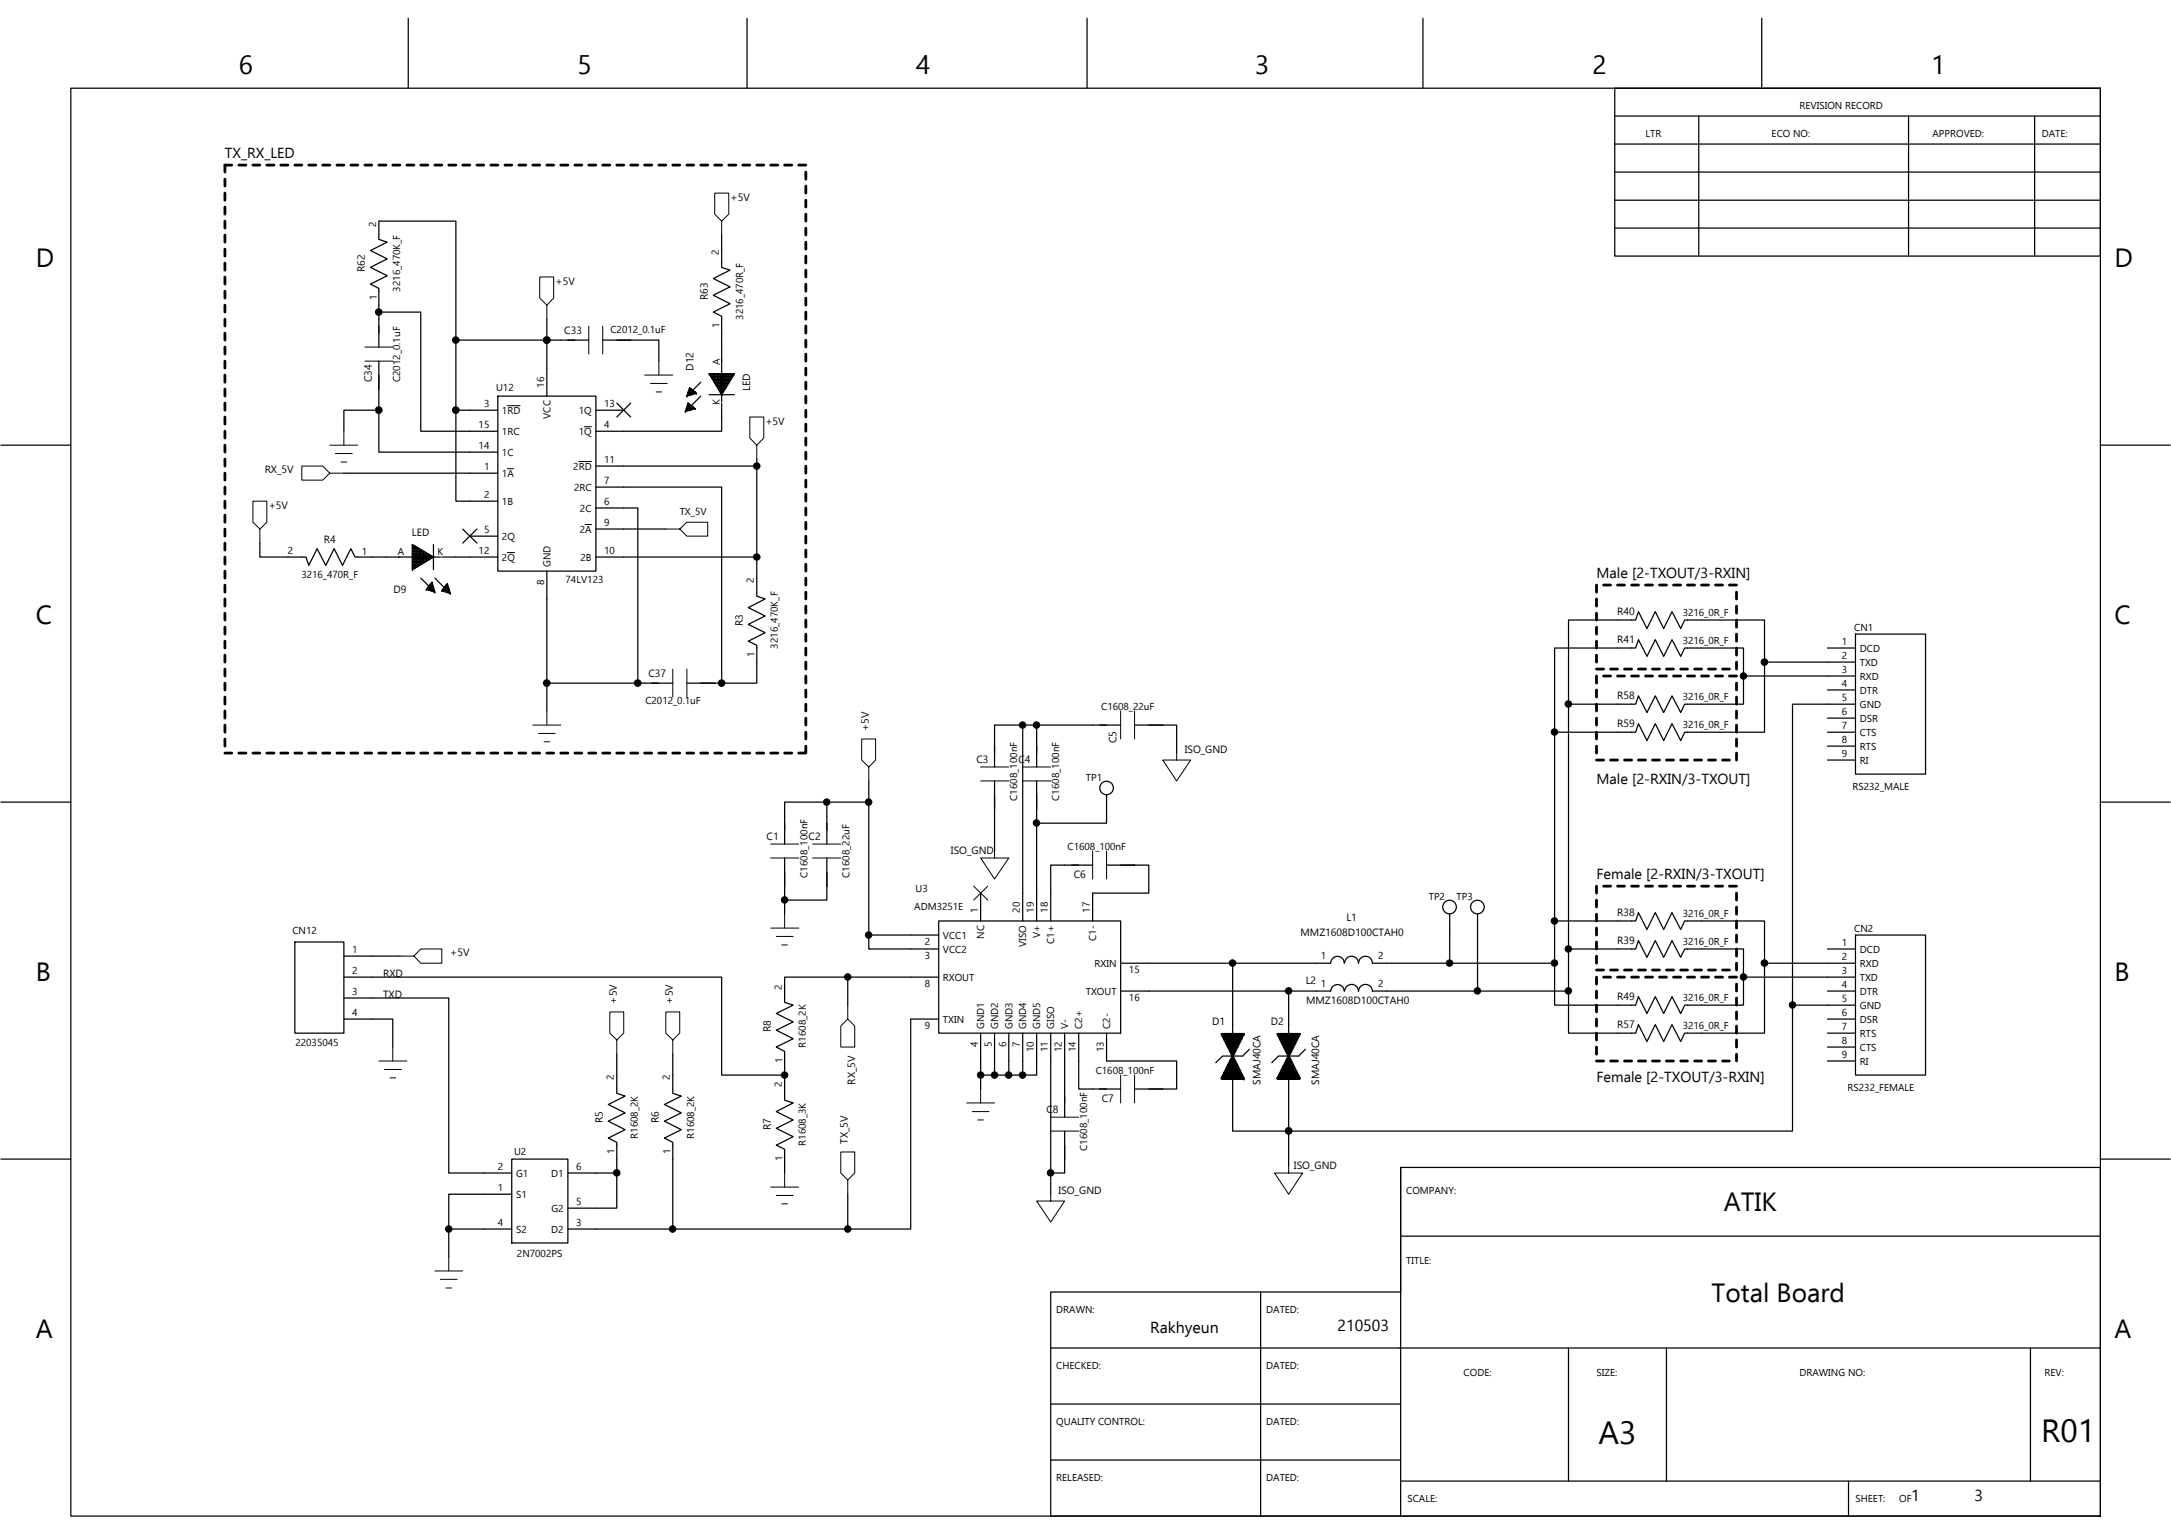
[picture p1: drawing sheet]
<svg xmlns="http://www.w3.org/2000/svg" width="297mm" height="210mm" viewBox="0 0 297 210" stroke-linecap="round" stroke-linejoin="round" font-family="sans-serif">
<g fill="none" stroke="#000" stroke-width=".17">
<path d="M9.7 12.1h277.7v195.3h-277.7zM55.9 2.5v9.6M102.2 2.5v9.6M148.7 2.5v9.6M194.7 2.5v9.6M220.9 15.9h66.5M220.9 19.7h66.5M220.9 12.1h66.5v22.9h-66.5zM232.4 15.9v19.1M241 2.5v9.6M261.1 15.9v19.1M278.4 15.9v19.1"/>
<path d="M98.7 32.2v4.4l1.2 .4-2.3 1.1 2.3 1.1-2.3 1.2 2.3 1.2-2.3 1.1 1.1 .6v11.6M220.9 23.5h66.5M220.9 27.4h66.5M220.9 31.2h66.5M51.8 42.7v-3.2l-1.1-.6 2.3-1.2-2.3-1.1 2.3-1.2-2.3-1.1 2.3-1.2-1.2-.4v-2.5h10.6v25.9M51.8 56.1h-4.7v2.9M51.8 56.1v5.7h16.3M51.8 47.5v-4.8h5.8v16.3h10.5M51.8 49.4v6.7M62.4 46.5h18.2M68.1 56.1h-5.7v12.5h5.7M68.1 54.2h13.4v23.9h-13.4z"/>
<path d="M74.8 46.5h.1M74.8 43.7v10.5M81.5 56.1h3.8M82.5 46.5h7.6v2.9M84.4 55.1l1.9 1.9M86.3 55.1l-1.9 1.9M93.8 56.3h.1M93.8 56.1h.7M93.9 55.9h1.2M94 54.2h.1M94 54h.7M94 55.5h.7"/>
<path d="M94.1 53.8h1.2M94.1 55.3h.3M94.1 55.1h.1M94.1 55.1v1.1M94.1 55.1l1 .8-1.3 .4zM94.2 53.4h.6M94.3 53.2h.3M94.4 53h.1M94.4 53v1.1M94.4 55.3v.8M94.5 53.2v.8M94.5 55.5v.6"/>
<path d="M94.7 53.3v.7M94.7 55.6v.4M94.9 53.5v.4M94.9 56v-.3h-.9v.5M95.1 53.8v-.2h-1v.5M95.1 55.9h.1M95.3 53.8h.1M95.9 52.3l-1.9 1.9 .4-1.2 .9 .8-1.3 .4M95.9 54.2l-1.9 1.9M97 54h3.5M97 51.1h.1M97.2 51.1v.4"/>
<path d="M97.4 51.1v.7M97.8 51.1v1.3M98 51.1v1.6M98.4 51.1v2.3M98.6 51.1v2.6M98.7 51.1h1.8l-1.8 2.9zM98.7 54h.1M98.7 55.1v3.9h-17.2M98.9 53.8h-.2M99 51.1v2.6M99 53.6h-.5M99.1 53.4h-.7"/>
<path d="M99.1 51.1v2.2M99.2 53.2h-.9M99.3 51.1v1.9h-1.1v-1.9M99.4 52.8h-1.3M99.5 51.1v1.6M99.6 52.7h-1.7M99.7 52.5h-1.9M99.7 51.1v1.3M99.8 52.3h-2.1M99.9 51.1v1h-2.3v-1M100 51.9h-2.5M100.1 51.1v.7"/>
<path d="M100.1 51.7h-2.7M100.2 51.5h-2.9M100.3 51.1v.3M100.3 51.3h-3.1M100.5 51.1h-3.5M100.5 51.1h.1M.1 60.9h9.6M35.6 74.3v1.9h6.3l.3 1.1 1.2-2.2 1.2 2.2 1.1-2.2 1.2 2.2 1.1-2.2 .6 1.1h11.7M47.1 64.7h21M56.4 76.2v-1.7l2.9 1.7h-2.9h2.9M56.4 74.5h.1M56.4 76.2h2.9l-2.9 1.7z"/>
<path d="M56.4 77.9h.1M56.4 76h2.6M56.4 75.8h2.2M56.4 75.6h1.9v1.2h-1.9M56.4 75.4h1.6M56.4 75.2h1.3M56.4 75.1h1v2.2h-1M56.4 74.9h.6M56.4 74.7h.3M56.4 74.5v3.4M56.4 77.7h.4M56.4 77.6h.7"/>
<path d="M56.4 77.2h1.3M56.4 77h1.6M56.4 76.6h2.3M56.4 76.4h2.6M56.6 74.6v3.2M56.8 74.7v3M57 74.8v2.8M57.2 74.9v2.6M57.6 79.1l1.9 1.9-1.2-.4 .8-.9 .4 1.3M57.6 75.2v2M57.8 75.3v1.8M58 75.4v1.6"/>
<path d="M58.2 75.5v1.4M58.5 75.8v.9M58.7 75.9v.7M58.9 76v.4M59.1 79.7h.1M59.1 79.7v1.2M59.1 76.1v.2M59.2 79.8h-.3v1h.5M59.3 76.2h.1M59.3 74.5v3.4M59.5 79.1l1.9 1.9M60.4 76.2h7.7"/>
<path d="M61.2 79.8v1.3M61.2 79.8h.1M63.3 72.4l2 1.9M64.3 73.3h3.8M65.3 72.4l-2 1.9M74.8 78.1v19.2M81.5 66.6h17.2v26.9M81.5 69.5h5.8v24M91.1 72.4h-9.6M103.5 63.8v12.4h-22M103.5 76.2v5.4l1.2 .3-2.3 1.2 2.3 1.2-2.3 1.1 2.3 1.2-2.3 1.1 1.1 .6v5.2h-9.5M103.5 62.8v1"/>
<path d="M103.5 63.8h-22M287.4 60.9h9.5M58.3 80.6h.1M58.3 80.6h1.1M58.5 80.4h.8M58.5 80.3v.4M58.6 80.2h.7M58.7 80.1v.7M58.8 80h.4M59.3 80.3v.7M59.5 81h.1M60.4 80.8h.1"/>
<path d="M60.4 80.8h1.1M60.6 80.6h.8M60.6 80.5v.4M60.7 80.4h.7M60.8 80.3v.7M60.9 80.2h.4M61 80l.2-.2 .4 1.4-1.2-.4zM61.3 80h-.3v1h.5M61.4 80.5v.7M61.6 81.2h.1M74.8 93.5h17.3M139.9 99.2h13.4"/>
<path d="M139.9 99.2h-3.8v5.7M139.9 99.2v26.8M141.8 99.2v5.7M155.2 99.2h5.8v3.8M238.5 92.5v-3.9h-8l-.5 1.2-1.2-2.3-1.2 2.3-1.1-2.3-1.2 2.3-1.1-2.3-.4 1.1h-11.1v11.6h11.1l.4-1.2 1.1 2.3 1.2-2.3 1.1 2.3 1.2-2.3 1.2 2.3 .5-1.1h10.9v-15.4h-10.9l-.5 1.2-1.2-2.3-1.2 2.3-1.1-2.3-1.2 2.3-1.1-2.3-.4 1.1h-9.2v11.5M238.5 92.5v3.8h-8l-.5 1.2-1.2-2.3-1.2 2.3-1.1-2.3-1.2 2.3-1.1-2.3-.4 1.1h-9.2v33.5M238.5 92.5h15.4M241.4 90.6h12.5M250 88.6h3.9M250 94.4h3.9M250 98.2h3.9M253.9 86.7h9.6v19.2h-9.6z"/>
<path d="M253.9 96.3h-8.6v41.2h8.6M.1 109.7h9.6M107.4 117.4v7.7M113.1 109.7h-5.7v5.8M113.1 117.4v5.7h-5.7M113.1 109.7h5.8M113.1 109.7v5.8M118.9 106.8v21.1M136.1 106.8v9.6M141.8 106.8v19.2M149.5 118.3h-5.7v7.7M151.4 108.8v3.8h-9.6"/>
<path d="M151.4 118.3h5.8v3.9h-7.7v3.8M212.7 100.2v25.8h11.1l.4-1.2 1.1 2.3 1.2-2.3 1.1 2.3 1.2-2.3 1.2 2.3 .5-1.1h10.9v5.8M250 100.2h3.9M250 102.1h3.9M250 104h3.9M287.4 109.7h9.5M40.3 128.9h6.8v12.4h-6.8zM47.1 136.5h14.3v24h8.6M47.1 133.7h51.6v13.4h8.7M47.1 139.4h6.6v3.8M54.7 130.8h-7.6M116 133.7h-8.6v3.4l1.1 .4-2.3 1.1 2.3 1.2-2.3 1.1 2.3 1.2-2.3 1.1 1.2 .6v6.7l1.1 .4-2.3 1.2 2.3 1.1-2.3 1.1 2.3 1.2-2.3 1.2 1.2 .5v3.3"/>
<path d="M116 133.7v3.8M116 133.7h12.4M118.9 127.9v1.9h9.5M118.9 127.9h9.5M128.4 139.4h-3.8v28.7h-8.6M128.4 126h24.9v15.3h-24.9zM134.2 122.2v3.8M168.7 131.8v9.8M176.3 135.6h-23M182.1 131.7a.92 .92 0 0 1 .9-.9 .92 .92 0 0 1 .9 1M182.1 131.8h-28.8M183.9 135.6a.92 .92 0 0 0-.9-.9 .92 .92 0 0 0-.9 .9h-5.8v6"/>
<path d="M184 131.7a.93 .93 0 0 1 .9-.9 .93 .93 0 0 1 .9 1M184 135.6a.93 .93 0 0 1 .9-.9 .93 .93 0 0 1 .9 .9M185.9 131.7a.93 .93 0 0 1 .9-.9 .93 .93 0 0 1 .9 1M185.9 135.6a.93 .93 0 0 1 .9-.9 .93 .93 0 0 1 .9 .9M198.3 131.8h14.4v5.7h11.1l.4-1.2 1.1 2.3 1.2-2.3 1.1 2.3 1.2-2.3 1.2 2.3 .5-1.1h8v-3.8h15.4M198.3 131.8h-10.5M198.3 125.1v6.7M202.2 125.1v10.5M212.7 126v5.8M214.6 129.8h9.2l.4-1.1 1.1 2.3 1.2-2.3 1.1 2.3 1.2-2.3 1.2 2.3 .5-1.2h8v3.9M214.6 135.6h-26.8M214.6 129.8v5.8"/>
<path d="M245.3 137.5v17.2h-69v4.8M250 129.8h3.9M250 139.4h3.9M250 135.6h3.9M253.9 127.9h9.6v19.2h-9.6zM253.9 131.8h-12.5v9.5h-10.9l-.5 1.2-1.2-2.3-1.2 2.3-1.1-2.3-1.2 2.3-1.1-2.3-.4 1.1h-9.2v-5.7M.1 158.6h9.6M70 158.6h7.7v11.4h-7.7zM84.4 144.2v5.4l1.1 .3-2.3 1.2 2.3 1.1-2.3 1.2 2.3 1.1-2.3 1.2 1.2 .6v4.2h-6.7M92.1 144.2v5.4l1.1 .3-2.3 1.2 2.3 1.1-2.3 1.2 2.3 1.1-2.3 1.2 1.2 .6v11.8M134.2 141.3v7.7M136.1 141.3v5.8h-1.9"/>
<path d="M138 141.3v5.8h-1.9M139.9 141.3v5.8h-1.9M141.8 141.3v5.8h-1.9M143.8 141.3v19.2M145.7 141.3v11.5M145.7 154.7v5.8h-1.9v2.9M147.6 141.3v7.7h5.7M151.4 141.3v3.8h9.6v3.9h-5.8M168.7 147.5v7.2h7.6v-7.2M170.9 143.5l-.9 1h-2.7l-1 .9M178.6 143.5l-.9 1h-2.8l-.9 .9M191.6 159.7v47.7"/>
<path d="M250 141.3h3.9M250 143.2h3.9M250 145.1h3.9M287.4 158.6h9.5M70 163.4h-8.6v4.7M70 168.1h-8.6v3.9M84.4 160.5v4.8h-6.7M116 168.1h-38.3M116 163.4v4.7M143.8 176.7h47.8v-17h95.8v47.7h-143.6zM172.5 176.7v30.7M191.6 169.1h95.8"/>
<path d="M143.8 192.1h47.8M143.8 199.7h47.8M143.8 184.4h143.6M214.6 184.4v18.2M228 184.4v18.2M277.8 184.4v18.2M191.6 202.6h95.8M252.9 202.6v4.8"/>
<circle cx="151.4" cy="107.8" r=".93"/>
<circle cx="198.3" cy="124.1" r=".93"/>
<circle cx="202.1" cy="124.1" r=".93"/>
</g>
<g fill="none" stroke="#000" stroke-width=".14">
<path d="M98.7 30.2l-.9-.9v-2.9h1.9v2.9l-1 .9v2M47.1 59v1.9M49.9 47.5h3.8M49.9 49.4h3.8M69.4 55.5h1.8M74.8 41.7l-1-.9v-2.9h2v2.9l-1 .9v2M79.9 58.4h1M80.6 44.6v3.8M82.5 44.6v3.8M88.2 51.3h3.9M89 52.5h2.3M89.8 53.6h.7"/>
<path d="M90.1 49.4v1.9M35.6 72.4l-1-1v-2.8h1.9v2.8l-.9 1v1.9M45.1 64.7l-.9-.9h-2.9v1.9h2.9l.9-1h2M45.1 60.9h3.9M45.9 62h2.3M46.6 63.2h.8M69.4 64.1h.9M69.4 75.6h1M79.2 63.1h1.7M80.1 71.8h.8M91.1 72.4h1.9l1 .9h2.8v-1.9h-2.8l-1 1M103.5 60.9l-.9-1v-2.9h1.9v2.9l-1 1v1.9"/>
<path d="M72.9 99.2h3.8M74.8 97.3v1.9M92.1 91.5v3.9M94 91.5v3.9M153.3 97.3v3.8M155.2 97.3v3.8M73.7 100.3h2.3M74.4 101.5h.8M105.4 115.5h3.9M105.4 117.4h3.9M111.2 115.5h3.8M111.2 117.4h3.8"/>
<path d="M118.9 104.9l-1-.9v-2.9h1.9v2.9l-.9 .9v1.9M134.2 104.9h3.8M134.2 106.8h3.8M136.1 116.4v1h-1.9l1.9 2.8 1.9-2.8h-1.9M139.9 104.9h3.9M139.9 106.8h3.9M149.5 116.4v3.8M151.4 116.4v3.8M161 103v1h-1.9l1.9 2.8 1.9-2.8h-1.9M54.7 130.8h1.9l1 1h2.8v-2h-2.8l-1 1M105.4 127h3.9M106.2 128.1h2.3"/>
<path d="M107 129.3h.7M107.4 125.1v1.9M116 137.5v1.9l.9 1v2.8h-1.9v-2.8l1-1M133.2 121.2l1.9 1.9M135.1 121.2l-1.9 1.9M51.8 145.1h3.9M52.6 146.3h2.3M53.4 147.4h.7M53.7 143.2v1.9M84.4 142.3l-1-1v-2.9h1.9v2.9l-.9 1v1.9M92.1 142.3l-1-1v-2.9h1.9v2.9l-.9 1v1.9M132.3 150.9h3.8"/>
<path d="M133 152.1h2.3M133.8 153.2h.8M134.2 149v1.9M143.8 152.8h3.8M143.8 154.7h3.8M153.3 147.1v3.8M155.2 147.1v3.8M176.3 159.5v1h-1.9l1.9 2.9 1.9-2.9h-1.9M59.5 173.9h3.8M60.3 175h2.2M61 176.2h.8M61.4 172v1.9"/>
<path d="M105.4 162.4h3.9M106.2 163.5h2.3M107 164.7h.7M107.4 160.5v1.9M116 161.4l-1-.9v-2.9h1.9v2.9l-.9 .9v2M143.8 163.4v.9h-2l2 2.9 1.9-2.9h-1.9"/>
</g>
<g fill="none" stroke="#000" stroke-width=".38">
<path d="M30.8 24.5v.9M30.8 26.4v1M30.8 28.3v1M30.8 30.2v1M30.8 32.2v.9M30.8 34.1v.9M30.8 36v1M30.8 37.9v1M30.8 39.8v1M31.7 22.6h-.9v.9M32.7 22.6h1M34.6 22.6h1"/>
<path d="M36.5 22.6h1M38.4 22.6h1M40.3 22.6h1M42.2 22.6h1M44.2 22.6h.9M46.1 22.6h1M48 22.6h1M49.9 22.6h1M51.8 22.6h1M53.7 22.6h1M55.7 22.6h.9M57.6 22.6h.9"/>
<path d="M59.5 22.6h.9M61.4 22.6h1M63.3 22.6h1M65.3 22.6h.9M67.2 22.6h.9M69.1 22.6h.9M71 22.6h.9M72.9 22.6h.9M74.8 22.6h1M76.7 22.6h1M78.7 22.6h.9M80.6 22.6h.9"/>
<path d="M82.5 22.6h.9M84.4 22.6h.9M86.3 22.6h1M88.2 22.6h1M90.1 22.6h1M92.1 22.6h.9M94 22.6h.9M95.9 22.6h.9M97.8 22.6h.9M99.7 22.6h1M101.6 22.6h1M103.5 22.6h1"/>
<path d="M105.4 22.6h1M107.4 22.6h.9M109.3 22.6h1M110.3 23.5v1M110.3 25.4v1M110.3 27.4v.9M110.3 29.3v.9M110.3 31.2v1M110.3 33.1v1M110.3 35v1M110.3 37v.9M110.3 38.9v.9"/>
<path d="M30.8 41.7v1M30.8 43.7v.9M30.8 45.6v.9M30.8 47.5v.9M30.8 49.4v1M30.8 51.3v1M30.8 53.2v1M30.8 55.1v1M30.8 57v1M30.8 59v.9M110.3 40.8v.9M110.3 42.7v1"/>
<path d="M110.3 44.6v1M110.3 46.5v1M110.3 48.4v1M110.3 50.4v.9M110.3 52.3v.9M110.3 54.2v.9M110.3 56.1v.9M110.3 58v1M110.3 59.9v1M30.8 60.9v.9M30.8 62.8v1M30.8 64.7v1"/>
<path d="M30.8 66.6v1M30.8 68.6v.9M30.8 70.5v.9M30.8 72.4v.9M30.8 74.3v.9M30.8 76.2v1M30.8 78.1v1M110.3 61.8v1M110.3 63.8v.9M110.3 65.7v.9M110.3 67.6v1M110.3 69.5v1"/>
<path d="M110.3 71.4v1M110.3 73.3v1M110.3 75.2v1M110.3 77.2v.9M110.3 79.1v.9M30.8 80v1M30.8 81.9v1M30.8 83.9v.9M30.8 85.8v.9M30.8 87.7v.9M30.8 89.6v1M30.8 91.5v1"/>
<path d="M30.8 93.5v.9M30.8 95.4v.9M30.8 97.3v.9M30.8 99.2v1M110.3 81v.9M110.3 82.9v1M110.3 84.8v1M110.3 86.7v1M110.3 88.6v1M110.3 90.6v.9M110.3 92.5v1M110.3 94.4v1"/>
<path d="M110.3 96.3v1M110.3 98.2v1M218.4 80v1M218.4 81.9v1M218.4 83.9v.9M218.4 85.8v.9M218.4 87.7v.9M218.4 89.6v1M218.4 92.5v1M218.4 94.4v1M218.4 96.3v1M218.4 98.2v1"/>
<path d="M218.4 91.5h1M219.4 80h1M219.4 92.5h1M220.4 91.5h.9M221.3 80h1M221.3 92.5h1M222.3 91.5h.9M223.2 80h1M223.2 92.5h1M224.2 91.5h.9M225.1 80h1M225.1 92.5h1"/>
<path d="M226.1 91.5h1M227.1 80h.9M227.1 92.5h.9M228 91.5h1M229 80h1M229 92.5h1M230 91.5h.9M230.9 80h1M230.9 92.5h1M231.9 91.5h.9M232.8 80h1M232.8 92.5h1"/>
<path d="M233.8 91.5h.9M234.7 80h1M234.7 92.5h1M235.7 91.5h.9M236.6 80h1M236.6 92.5h1M237.6 81v.9M237.6 82.9v1M237.6 84.8v1M237.6 86.7v1M237.6 88.6v1M237.6 90.6v.9"/>
<path d="M237.6 93.5v.9M237.6 95.4v.9M237.6 97.3v.9M237.6 99.2v1M30.8 101.1v1M30.8 103h.9M32.7 103h1M34.6 103h1M36.5 103h1M38.4 103h1M40.3 103h1M42.2 103h1"/>
<path d="M44.2 103h.9M46.1 103h1M48 103h1M49.9 103h1M51.8 103h1M53.7 103h1M55.7 103h.9M57.6 103h.9M59.5 103h.9M61.4 103h1M63.3 103h1M65.3 103h.9"/>
<path d="M67.2 103h.9M69.1 103h.9M71 103h.9M72.9 103h.9M74.8 103h1M76.7 103h1M78.7 103h.9M80.6 103h.9M82.5 103h.9M84.4 103h.9M86.3 103h1M88.2 103h1"/>
<path d="M90.1 103h1M92.1 103h.9M94 103h.9M95.9 103h.9M97.8 103h.9M99.7 103h1M101.6 103h1M103.5 103h1M105.4 103h1M107.4 103h.9M110.3 102.1v.9h-1M110.3 100.2v.9"/>
<path d="M218.4 100.2v.9M218.4 102.1v.9M218.4 104h1M220.4 104h.9M222.3 104h.9M224.2 104h.9M226.1 104h1M228 104h1M230 104h.9M231.9 104h.9M233.8 104h.9M235.7 104h.9"/>
<path d="M237.6 101.1v1M237.6 103v1M218.4 121.2v1M218.4 123.1v1M218.4 125.1v.9M218.4 127v.9M218.4 128.9v.9M218.4 130.8v1M218.4 133.7v.9M218.4 135.6v.9M218.4 137.5v.9M218.4 139.4v1"/>
<path d="M218.4 132.7h1M219.4 121.2h1M219.4 133.7h1M220.4 132.7h.9M221.3 121.2h1M221.3 133.7h1M222.3 132.7h.9M223.2 121.2h1M223.2 133.7h1M224.2 132.7h.9M225.1 121.2h1M225.1 133.7h1"/>
<path d="M226.1 132.7h1M227.1 121.2h.9M227.1 133.7h.9M228 132.7h1M229 121.2h1M229 133.7h1M230 132.7h.9M230.9 121.2h1M230.9 133.7h1M231.9 132.7h.9M232.8 121.2h1M232.8 133.7h1"/>
<path d="M233.8 132.7h.9M234.7 121.2h1M234.7 133.7h1M235.7 132.7h.9M236.6 121.2h1M236.6 133.7h1M237.6 122.2v.9M237.6 124.1v1M237.6 126v1M237.6 127.9v1M237.6 129.8v1M237.6 131.8v.9"/>
<path d="M237.6 134.6v1M237.6 136.5v1M237.6 138.4v1M218.4 141.3v1M218.4 143.2v1M218.4 145.1h1M220.4 145.1h.9M222.3 145.1h.9M224.2 145.1h.9M226.1 145.1h1M228 145.1h1M230 145.1h.9"/>
<path d="M231.9 145.1h.9M233.8 145.1h.9M235.7 145.1h.9M237.6 140.4v.9M237.6 142.3v.9M237.6 144.2v.9"/>
</g>
<g fill="none" stroke="#000" stroke-width=".28">
<path d="M167.1 141.4h3.1l-1.5 3.1zM167.1 147.5h3.1l-1.5-3-1.6 3h3.1M167.2 141.6h2.9M167.2 141.4v.3M167.2 147.3v.2M167.3 147.3h2.7M167.4 141.9h2.5M167.4 147h2.5v.5M167.5 142.2h2.3M167.5 141.4v.8M167.5 146.7v.8M167.5 146.7h2.3"/>
<path d="M167.6 142.4h2.1M167.7 146.5h1.9v1M167.7 142.7h1.9M167.8 141.4v1.3M167.8 146.2v1.3M167.8 146.2h1.7M167.9 143h1.5M167.9 145.9h1.5v1.6M168 143.2h1.3M168 141.4v1.9M168 145.6v1.9M168.1 145.6h1.1"/>
<path d="M168.1 143.5h1.1M168.2 145.4h.9v2.1M168.3 143.8h.7M168.3 141.4v2.4M168.3 145.1v2.4M168.4 145.1h.5M168.4 144h.5M168.4 144.8h.4v2.7M168.5 144.3h.3M168.6 141.4v3M168.6 144.5v3M168.6 144.6h.1"/>
<path d="M168.8 141.4v2.7M169.1 141.4v2.2M169.4 141.4v1.7M169.6 141.4v1.1M169.9 141.4v.6M170.2 141.4h.1M170.2 147.5h.1M174.8 147.5h3l-1.5-3-1.5 3h3M174.8 141.4h3l-1.5 3.1zM174.9 141.6h2.9M174.9 147.3h2.8M175 147v.5"/>
<path d="M175 141.4v.5h2.6M175 147h2.6M175.1 142.2h2.4M175.2 146.7h2.2M175.3 146.5v1M175.3 141.4v1h2M175.3 146.5h2M175.4 142.7h1.8M175.5 146.2h1.7M175.5 145.9v1.6M175.5 141.4v1.6h1.6M175.6 145.9h1.4"/>
<path d="M175.7 143.2h1.3M175.7 145.6h1.2M175.8 145.4v2.1M175.8 141.4v2.1h1M175.8 145.4h1M175.9 143.8h.8M176 145.1h.6M176.1 144.8v2.7M176.1 141.4v2.6h.4M176.1 144.8h.4M176.2 144.3h.2M176.3 144.6h.1"/>
<path d="M176.4 141.4v6.1M176.6 145.1v2.4M176.6 141.4v2.5M176.9 145.6v1.9M176.9 141.4v2M177.2 146.2v1.3M177.2 141.4v1.4M177.4 146.7v.8M177.4 141.4v.9M177.7 147.2v.3M177.7 141.4v.3"/>
</g>
<g fill="#000" stroke="#000" stroke-width=".14">
<circle cx="51.8" cy="56.1" r=".46"/>
<circle cx="51.8" cy="42.7" r=".45"/>
<circle cx="62.4" cy="56.1" r=".46"/>
<circle cx="62.4" cy="46.5" r=".45"/>
<circle cx="74.8" cy="46.5" r=".45"/>
<circle cx="103.5" cy="63.8" r=".45"/>
<circle cx="103.5" cy="76.2" r=".45"/>
<circle cx="74.8" cy="93.4" r=".46"/>
<circle cx="87.3" cy="93.4" r=".46"/>
<circle cx="98.7" cy="93.4" r=".45"/>
<circle cx="139.9" cy="99.2" r=".45"/>
<circle cx="141.8" cy="99.2" r=".45"/>
<circle cx="214.6" cy="96.3" r=".45"/>
<circle cx="238.5" cy="92.5" r=".45"/>
<circle cx="241.4" cy="90.6" r=".45"/>
<circle cx="113.1" cy="109.7" r=".45"/>
<circle cx="118.8" cy="109.7" r=".45"/>
<circle cx="141.8" cy="112.6" r=".45"/>
<circle cx="212.7" cy="100.1" r=".45"/>
<circle cx="107.4" cy="123.1" r=".45"/>
<circle cx="116" cy="133.6" r=".45"/>
<circle cx="118.8" cy="127.9" r=".45"/>
<circle cx="168.6" cy="131.7" r=".45"/>
<circle cx="176.3" cy="135.5" r=".45"/>
<circle cx="198.3" cy="131.7" r=".45"/>
<circle cx="202.1" cy="135.5" r=".45"/>
<circle cx="212.7" cy="126" r=".45"/>
<circle cx="212.7" cy="131.7" r=".45"/>
<circle cx="214.6" cy="129.8" r=".45"/>
<circle cx="214.6" cy="135.5" r=".45"/>
<circle cx="238.5" cy="133.6" r=".45"/>
<circle cx="241.4" cy="131.7" r=".45"/>
<circle cx="245.3" cy="137.5" r=".45"/>
<circle cx="107.4" cy="147.1" r=".45"/>
<circle cx="134.2" cy="147.1" r=".45"/>
<circle cx="136.1" cy="147.1" r=".45"/>
<circle cx="138" cy="147.1" r=".45"/>
<circle cx="139.9" cy="147.1" r=".45"/>
<circle cx="176.3" cy="154.7" r=".45"/>
<circle cx="61.4" cy="168.1" r=".45"/>
<circle cx="84.4" cy="160.4" r=".45"/>
<circle cx="92" cy="168.1" r=".45"/>
<circle cx="116" cy="168.1" r=".45"/>
<circle cx="143.7" cy="160.4" r=".45"/>
</g>
<g font-size="4.4">
<text x="218.7" y="197.5">A3</text>
<text x="279.3" y="197.3">R01</text>
</g>
<g font-size="3.6">
<text x="32.7" y="10.1">6</text>
<text x="79" y="10.1">5</text>
<text x="125.4" y="10.1">4</text>
<text x="171.7" y="10.1">3</text>
<text x="217.9" y="10.1">2</text>
<text x="264.2" y="10.1">1</text>
<text x="4.9" y="36.6">D</text>
<text x="289.3" y="36.6">D</text>
<text x="4.9" y="85.4">C</text>
<text x="289.3" y="85.4">C</text>
<text x="4.9" y="134.2">B</text>
<text x="289.3" y="134.2">B</text>
<text x="235.9" y="165.6">ATIK</text>
<text x="234.2" y="178.1">Total Board</text>
<text x="4.9" y="183.1">A</text>
<text x="289.3" y="183.1">A</text>
</g>
<g font-size="2.2">
<text x="157.4" y="182.3">Rakhyeun</text>
<text x="183" y="182.1">210503</text>
<text x="261.5" y="205.3">1</text>
<text x="270.1" y="205.3">3</text>
</g>
<g font-size="2">
<text x="30.8" y="21.6">TX_RX_LED</text>
<text x="218.4" y="79.1">Male [2-TXOUT/3-RXIN]</text>
<text x="218.4" y="107.3">Male [2-RXIN/3-TXOUT]</text>
<text x="218.4" y="120.2">Female [2-RXIN/3-TXOUT]</text>
<text x="218.4" y="148">Female [2-TXOUT/3-RXIN]</text>
</g>
<g font-size="1.4">
<text x="246.2" y="14.9">REVISION RECORD</text>
<text x="225.1" y="18.8">LTR</text>
<text x="242.4" y="18.8">ECO NO:</text>
<text x="264.4" y="18.8">APPROVED:</text>
<text x="279.4" y="18.8">DATE:</text>
<text x="100" y="27.5">+5V</text>
<text x="51.5" y="31" transform="rotate(-90 51.5 31)">2</text>
<text x="98.4" y="34.8" transform="rotate(-90 98.4 34.8)">2</text>
<text x="49.9" y="37.2" transform="rotate(-90 49.9 37.2)">R62</text>
<text x="51.5" y="41.1" transform="rotate(-90 51.5 41.1)">1</text>
<text x="54.7" y="39.9" transform="rotate(-90 54.7 39.9)">3216_470K_F</text>
<text x="76" y="38.9">+5V</text>
<text x="96.8" y="41.1" transform="rotate(-90 96.8 41.1)">R63</text>
<text x="77.2" y="45.6">C33</text>
<text x="83.5" y="45.6">C2012_0.1uF</text>
<text x="98.4" y="44.9" transform="rotate(-90 98.4 44.9)">1</text>
<text x="101.7" y="43.8" transform="rotate(-90 101.7 43.8)">3216_470R_F</text>
<text x="50.9" y="52.3" transform="rotate(-90 50.9 52.3)">C34</text>
<text x="54.7" y="52.3" transform="rotate(-90 54.7 52.3)">C2012_0.1uF</text>
<text x="67.9" y="53.4">U12</text>
<text x="74.4" y="53" transform="rotate(-90 74.4 53)">16</text>
<text x="94.9" y="50.7" transform="rotate(-90 94.9 50.7)">D12</text>
<text x="98.5" y="50" transform="rotate(-90 98.5 50)">A</text>
<text x="102.7" y="53.5" transform="rotate(-90 102.7 53.5)">LED</text>
<text x="65.5" y="58.6">15</text>
<text x="66.2" y="55.7">3</text>
<text x="68.7" y="59.5">1RC</text>
<text x="68.7" y="56.6">1RD</text>
<text x="75.3" y="57.3" transform="rotate(-90 75.3 57.3)">VCC</text>
<text x="79.2" y="59.5">1Q</text>
<text x="79.2" y="56.6">1Q</text>
<text x="82.7" y="58.6">4</text>
<text x="82.7" y="55.7">13</text>
<text x="98.5" y="55.4" transform="rotate(-90 98.5 55.4)">K</text>
<text x="104.7" y="58.1">+5V</text>
<text x="36.2" y="64.7">RX_5V</text>
<text x="65.5" y="61.5">14</text>
<text x="66.2" y="64.3">1</text>
<text x="68.7" y="62.3">1C</text>
<text x="68.7" y="65.2">1A</text>
<text x="78.4" y="64.2">2RD</text>
<text x="82.7" y="63.4">11</text>
<text x="36.8" y="69.6">+5V</text>
<text x="66.2" y="68.2">2</text>
<text x="68.7" y="69">1B</text>
<text x="78.5" y="67.1">2RC</text>
<text x="79.4" y="70">2C</text>
<text x="82.7" y="72">9</text>
<text x="82.7" y="69.1">6</text>
<text x="82.7" y="66.3">7</text>
<text x="93" y="70.5">TX_5V</text>
<text x="39.4" y="75.8">2</text>
<text x="44.3" y="74.3">R4</text>
<text x="49.5" y="75.9">1</text>
<text x="54.4" y="75.9">A</text>
<text x="56.4" y="73.3">LED</text>
<text x="59.9" y="75.9">K</text>
<text x="65.5" y="75.8">12</text>
<text x="66.2" y="73">5</text>
<text x="68.7" y="76.7">2Q</text>
<text x="68.7" y="73.8">2Q</text>
<text x="75.3" y="77.6" transform="rotate(-90 75.3 77.6)">GND</text>
<text x="79.3" y="72.9">2A</text>
<text x="79.4" y="76.7">2B</text>
<text x="82.7" y="75.8">10</text>
<text x="41.2" y="79.1">3216_470R_F</text>
<text x="53.8" y="81.1">D9</text>
<text x="74.4" y="80" transform="rotate(-90 74.4 80)">8</text>
<text x="77.4" y="79.7">74LV123</text>
<text x="103.2" y="79.8" transform="rotate(-90 103.2 79.8)">2</text>
<text x="101.6" y="85.6" transform="rotate(-90 101.6 85.6)">R3</text>
<text x="103.2" y="89.9" transform="rotate(-90 103.2 89.9)">1</text>
<text x="106.4" y="88.7" transform="rotate(-90 106.4 88.7)">3216_470K_F</text>
<text x="221.3" y="84.2">R40</text>
<text x="221.3" y="88">R41</text>
<text x="230.2" y="84.3">3216_0R_F</text>
<text x="230.2" y="88.1">3216_0R_F</text>
<text x="252" y="88.3">1</text>
<text x="253.7" y="86.4">CN1</text>
<text x="254.5" y="89.1">DCD</text>
<text x="88.7" y="92.6">C37</text>
<text x="221.3" y="95.6">R58</text>
<text x="230.2" y="95.7">3216_0R_F</text>
<text x="252" y="90.2">2</text>
<text x="252" y="92.1">3</text>
<text x="252" y="94">4</text>
<text x="252" y="95.9">5</text>
<text x="254.5" y="91.1">TXD</text>
<text x="254.5" y="93">RXD</text>
<text x="254.5" y="94.9">DTR</text>
<text x="88.3" y="96.3">C2012_0.1uF</text>
<text x="118.9" y="99.9" transform="rotate(-90 118.9 99.9)">+5V</text>
<text x="150.7" y="97.1">C1608_22uF</text>
<text x="152.8" y="101.7" transform="rotate(-90 152.8 101.7)">C5</text>
<text x="221.3" y="99.5">R59</text>
<text x="230.2" y="99.6">3216_0R_F</text>
<text x="252" y="97.9">6</text>
<text x="252" y="99.8">7</text>
<text x="252" y="101.7">8</text>
<text x="254.5" y="96.8">GND</text>
<text x="254.5" y="98.7">DSR</text>
<text x="254.5" y="100.6">CTS</text>
<text x="133.6" y="104.4">C3</text>
<text x="139.3" y="104.4">C4</text>
<text x="148.6" y="106.8">TP1</text>
<text x="162.1" y="103">ISO_GND</text>
<text x="252" y="103.6">9</text>
<text x="254.5" y="102.6">RTS</text>
<text x="254.5" y="104.5">RI</text>
<text x="139.2" y="109.5" transform="rotate(-90 139.2 109.5)">C1608_100nF</text>
<text x="144.9" y="109.5" transform="rotate(-90 144.9 109.5)">C1608_100nF</text>
<text x="253.5" y="108">RS232_MALE</text>
<text x="104.9" y="114.9">C1</text>
<text x="110.6" y="114.9">C2</text>
<text x="130.1" y="116.8">ISO_GND</text>
<text x="146.1" y="116.2">C1608_100nF</text>
<text x="110.5" y="120.1" transform="rotate(-90 110.5 120.1)">C1608_100nF</text>
<text x="116.2" y="120.1" transform="rotate(-90 116.2 120.1)">C1608_22uF</text>
<text x="125.1" y="124.5">ADM3251E</text>
<text x="125.3" y="122">U3</text>
<text x="133.8" y="124.8" transform="rotate(-90 133.8 124.8)">1</text>
<text x="139.5" y="124.8" transform="rotate(-90 139.5 124.8)">20</text>
<text x="141.5" y="124.8" transform="rotate(-90 141.5 124.8)">19</text>
<text x="143.4" y="124.8" transform="rotate(-90 143.4 124.8)">18</text>
<text x="146.9" y="120.1">C6</text>
<text x="149.1" y="124.8" transform="rotate(-90 149.1 124.8)">17</text>
<text x="184.2" y="126">L1</text>
<text x="195.5" y="123.1">TP2</text>
<text x="199.3" y="123.1">TP3</text>
<text x="221.3" y="125.3">R38</text>
<text x="230.2" y="125.4">3216_0R_F</text>
<text x="40" y="127.7">CN12</text>
<text x="48.2" y="130.4">1</text>
<text x="61.6" y="130.8">+5V</text>
<text x="126.5" y="129.3">2</text>
<text x="126.5" y="131.2">3</text>
<text x="129" y="128.4">VCC1</text>
<text x="129" y="130.3">VCC2</text>
<text x="134.7" y="128.4" transform="rotate(-90 134.7 128.4)">NC</text>
<text x="140.4" y="129.5" transform="rotate(-90 140.4 129.5)">VISO</text>
<text x="142.3" y="128.4" transform="rotate(-90 142.3 128.4)">V+</text>
<text x="144.2" y="129.1" transform="rotate(-90 144.2 129.1)">C1+</text>
<text x="150" y="128.7" transform="rotate(-90 150 128.7)">C1-</text>
<text x="177.9" y="128">MMZ1608D100CTAH0</text>
<text x="180.7" y="131.2">1</text>
<text x="188.6" y="131.2">2</text>
<text x="221.3" y="129.1">R39</text>
<text x="230.2" y="129.3">3216_0R_F</text>
<text x="252" y="129.4">1</text>
<text x="252" y="131.3">2</text>
<text x="253.7" y="127.5">CN2</text>
<text x="254.5" y="130.3">DCD</text>
<text x="48.2" y="133.3">2</text>
<text x="48.2" y="136.1">3</text>
<text x="52.4" y="133.7">RXD</text>
<text x="52.4" y="136.5">TXD</text>
<text x="84.4" y="137.3" transform="rotate(-90 84.4 137.3)">+5V</text>
<text x="92.1" y="137.3" transform="rotate(-90 92.1 137.3)">+5V</text>
<text x="107" y="135.4" transform="rotate(-90 107 135.4)">2</text>
<text x="126.5" y="135">8</text>
<text x="129" y="134.2">RXOUT</text>
<text x="148.6" y="136.1">TXOUT</text>
<text x="149.8" y="132.2">RXIN</text>
<text x="154.5" y="133.1">15</text>
<text x="154.5" y="136.9">16</text>
<text x="178.6" y="134.6">L2</text>
<text x="178.7" y="137.4">MMZ1608D100CTAH0</text>
<text x="180.7" y="135">1</text>
<text x="188.6" y="135">2</text>
<text x="221.3" y="136.8">R49</text>
<text x="230.2" y="136.9">3216_0R_F</text>
<text x="252" y="133.3">3</text>
<text x="252" y="135.2">4</text>
<text x="252" y="137.1">5</text>
<text x="254.5" y="132.2">RXD</text>
<text x="254.5" y="134.2">TXD</text>
<text x="254.5" y="136.1">DTR</text>
<text x="254.5" y="138">GND</text>
<text x="40.4" y="143.1">22035045</text>
<text x="48.2" y="139">4</text>
<text x="105.4" y="141.2" transform="rotate(-90 105.4 141.2)">R8</text>
<text x="110.3" y="143.3" transform="rotate(-90 110.3 143.3)">R1608_2K</text>
<text x="126.5" y="140.8">9</text>
<text x="129" y="139.9">TXIN</text>
<text x="133.8" y="143.2" transform="rotate(-90 133.8 143.2)">4</text>
<text x="134.7" y="140.7" transform="rotate(-90 134.7 140.7)">GND1</text>
<text x="135.7" y="143.2" transform="rotate(-90 135.7 143.2)">5</text>
<text x="136.6" y="140.7" transform="rotate(-90 136.6 140.7)">GND2</text>
<text x="137.6" y="143.2" transform="rotate(-90 137.6 143.2)">6</text>
<text x="138.5" y="140.7" transform="rotate(-90 138.5 140.7)">GND3</text>
<text x="139.5" y="143.2" transform="rotate(-90 139.5 143.2)">7</text>
<text x="140.4" y="140.7" transform="rotate(-90 140.4 140.7)">GND4</text>
<text x="141.5" y="144" transform="rotate(-90 141.5 144)">10</text>
<text x="142.3" y="140.7" transform="rotate(-90 142.3 140.7)">GND5</text>
<text x="143.4" y="144" transform="rotate(-90 143.4 144)">11</text>
<text x="144.2" y="140.7" transform="rotate(-90 144.2 140.7)">GISO</text>
<text x="145.3" y="144" transform="rotate(-90 145.3 144)">12</text>
<text x="146.2" y="140.7" transform="rotate(-90 146.2 140.7)">V-</text>
<text x="147.2" y="144" transform="rotate(-90 147.2 144)">14</text>
<text x="148.1" y="140.7" transform="rotate(-90 148.1 140.7)">C2+</text>
<text x="151" y="144" transform="rotate(-90 151 144)">13</text>
<text x="151.9" y="140.7" transform="rotate(-90 151.9 140.7)">C2-</text>
<text x="165.9" y="140.3">D1</text>
<text x="173.9" y="140.3">D2</text>
<text x="221.3" y="140.6">R57</text>
<text x="230.2" y="140.7">3216_0R_F</text>
<text x="252" y="139">6</text>
<text x="252" y="140.9">7</text>
<text x="252" y="142.9">8</text>
<text x="254.5" y="139.9">DSR</text>
<text x="254.5" y="141.8">RTS</text>
<text x="254.5" y="143.7">CTS</text>
<text x="84" y="147.8" transform="rotate(-90 84 147.8)">2</text>
<text x="91.7" y="147.8" transform="rotate(-90 91.7 147.8)">2</text>
<text x="107" y="148.8" transform="rotate(-90 107 148.8)">2</text>
<text x="107.1" y="145.4" transform="rotate(-90 107.1 145.4)">1</text>
<text x="117" y="148.4" transform="rotate(-90 117 148.4)">RX_5V</text>
<text x="149.9" y="146.9">C1608_100nF</text>
<text x="172.5" y="148.4" transform="rotate(-90 172.5 148.4)">SMAJ40CA</text>
<text x="180.5" y="148.4" transform="rotate(-90 180.5 148.4)">SMAJ40CA</text>
<text x="252" y="144.8">9</text>
<text x="252.8" y="149.2">RS232_FEMALE</text>
<text x="254.5" y="145.6">RI</text>
<text x="82.5" y="153.6" transform="rotate(-90 82.5 153.6)">R5</text>
<text x="87.3" y="155.8" transform="rotate(-90 87.3 155.8)">R1608_2K</text>
<text x="90.1" y="153.6" transform="rotate(-90 90.1 153.6)">R6</text>
<text x="95" y="155.8" transform="rotate(-90 95 155.8)">R1608_2K</text>
<text x="105.4" y="154.6" transform="rotate(-90 105.4 154.6)">R7</text>
<text x="143.2" y="152.2">C8</text>
<text x="150.7" y="150.8">C7</text>
<text x="68.1" y="160.1">2</text>
<text x="70.3" y="158">U2</text>
<text x="70.6" y="161">G1</text>
<text x="75.4" y="161">D1</text>
<text x="78.8" y="160.1">6</text>
<text x="84.1" y="157.9" transform="rotate(-90 84.1 157.9)">1</text>
<text x="91.7" y="157.9" transform="rotate(-90 91.7 157.9)">1</text>
<text x="107.1" y="158.9" transform="rotate(-90 107.1 158.9)">1</text>
<text x="110.3" y="156.7" transform="rotate(-90 110.3 156.7)">R1608_3K</text>
<text x="116" y="156.4" transform="rotate(-90 116 156.4)">TX_5V</text>
<text x="148.8" y="157.4" transform="rotate(-90 148.8 157.4)">C1608_100nF</text>
<text x="177" y="159.9">ISO_GND</text>
<text x="68.1" y="162.9">1</text>
<text x="68.1" y="167.7">4</text>
<text x="70.6" y="163.9">S1</text>
<text x="75.4" y="165.8">G2</text>
<text x="78.8" y="167.7">3</text>
<text x="78.8" y="164.9">5</text>
<text x="144.8" y="163.4">ISO_GND</text>
<text x="192.4" y="163.4">COMPANY:</text>
<text x="70.6" y="168.6">S2</text>
<text x="70.7" y="172">2N7002PS</text>
<text x="75.4" y="168.6">D2</text>
<text x="192.4" y="172.9">TITLE:</text>
<text x="144.5" y="179.6">DRAWN:</text>
<text x="173.2" y="179.6">DATED:</text>
<text x="144.5" y="187.3">CHECKED:</text>
<text x="173.2" y="187.3">DATED:</text>
<text x="200.3" y="188.3">CODE:</text>
<text x="218.4" y="188.3">SIZE:</text>
<text x="246.2" y="188.3">DRAWING NO:</text>
<text x="279.7" y="188.3">REV:</text>
<text x="144.5" y="194.9">QUALITY CONTROL:</text>
<text x="173.2" y="194.9">DATED:</text>
<text x="144.5" y="202.6">RELEASED:</text>
<text x="173.2" y="202.6">DATED:</text>
<text x="192.6" y="205.5">SCALE:</text>
<text x="253.9" y="205.5">SHEET:</text>
<text x="259.8" y="205.5">OF</text>
</g>
</svg>
